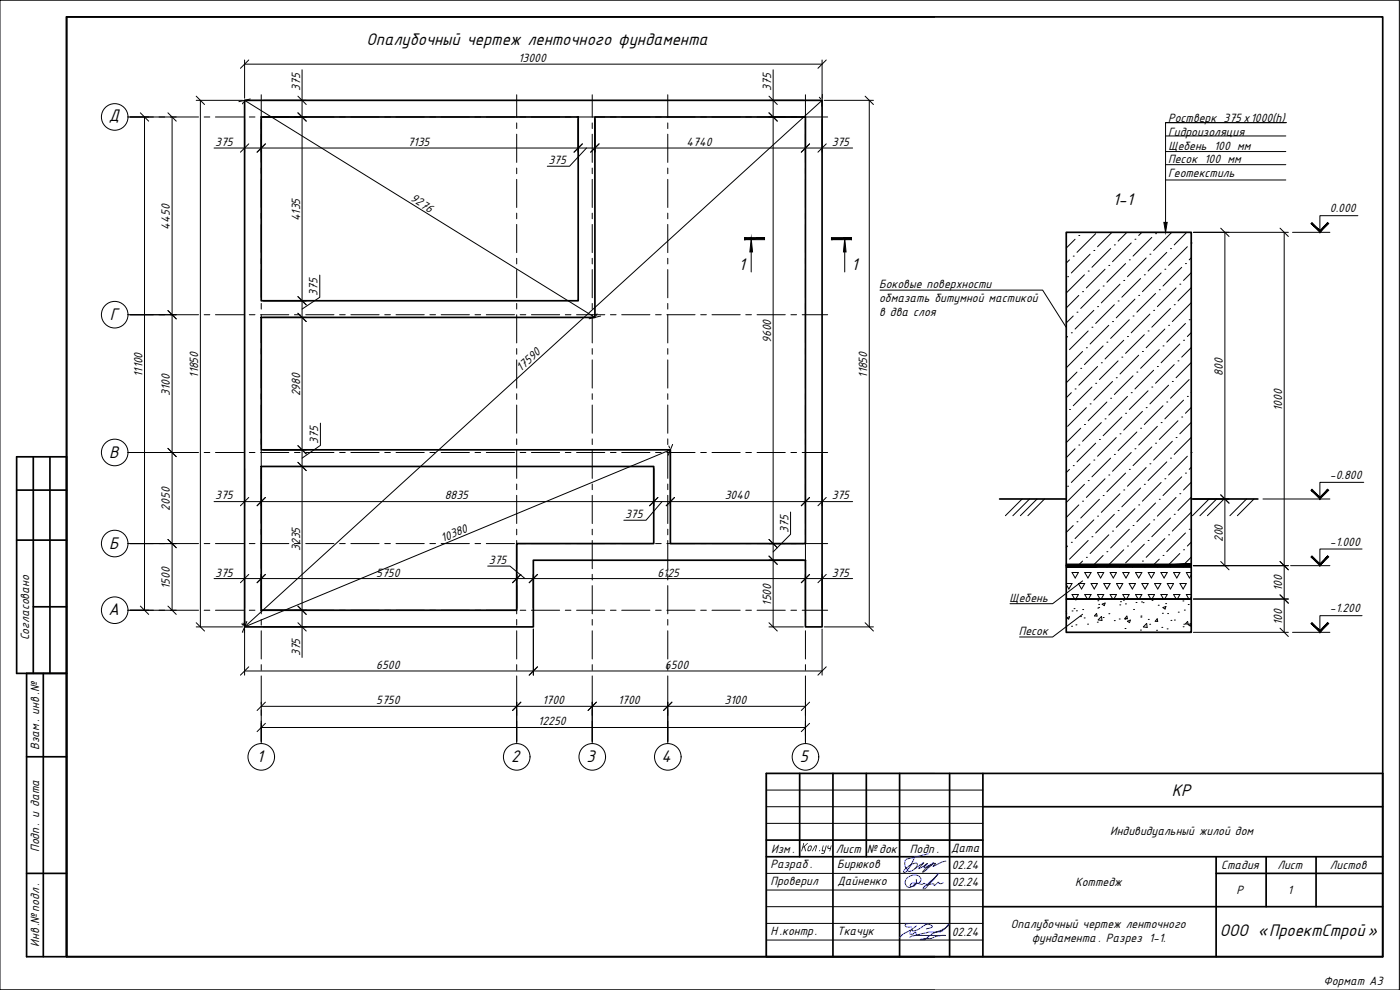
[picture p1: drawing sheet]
<svg xmlns="http://www.w3.org/2000/svg" width="420mm" height="297mm" viewBox="0 0 420 297" stroke-linecap="round" stroke-linejoin="round" font-family="sans-serif">
<g fill="none" stroke="#000" stroke-width=".51">
<path d="M20 5.1h395v281.9h-395zM280.5 5.1h-260.5v281.9h260.5M73.4 30.1h173.3v158h-5v-20h-81.6v20h-86.7zM78.4 35.1h95.1v55.1h-95.1zM320 69.7h37.5v100h-37.5zM78.4 95.2h100.1v-60.1h63.2v128h-40.5v-28.1h-122.8zM5 137.1h15v64.9h-15zM10 137.1v64.9M15 137.1v64.9M78.4 140h117.8v23.1h-41.1v20h-76.7zM5 147.1h15M300 149.7h20"/>
<path d="M357.5 149.7h20M5 162.1h15M320 169.7h37.5v10h-37.5zM320 179.7h37.5v10h-37.5zM10 182.1h10M8 202h12v85h-12zM13 202v85M8 227.1h12M230 232.1h185v54.9h-185zM240 232.1v25M250 232.1v54.9M260 232.1v25"/>
<path d="M270 232.1v54.9M285 232.1v54.9M295 232.1v54.9M230 252.1h65M230 257.1h185M295 242h120M365 257.1v29.9M380 257.1v14.9M395 257.1v14.9M8 262.1h12M295 272h120M365 262.1h50"/>
</g>
<g fill="none" stroke="#000" stroke-width=".3">
<path d="M0 .1h420v296.9h-420zM73.4 18v11.5M73.4 19.2h173.3M74.7 18l-2.5 2.5M246.7 18v11.5M248 18l-2.5 2.5M38.4 35.1h21.2M42.1 33.9l2.5 2.5M43.4 35.1v148M50.4 33.9l2.5 2.5M51.6 35.1v148M58.9 30.1h13.9"/>
<path d="M58.9 28.9l2.5 2.5M60.1 30.1v158M61.3 35.1h1.7M64.7 35.1h8.4M73.1 30.6l-.4 .6M73.4 35.7v10M73.4 30.1l105.1 65.1M74.8 35.1h1.7M75.1 29.7l-3.4 .8M78.2 35.1h22M78.4 28.4v6.8M78.4 35.7v13"/>
<path d="M79 30.1h12.9M89.4 33.9l2.5 2.5M89.4 28.9l2.5 2.5M90.7 20.9v176.4M101.9 35.1h1.7M105.3 35.1h8.5M115.5 35.1h1.7M118.9 35.1h8.4M129 35.1h1.7M132.4 35.1h8.5M142.6 35.1h1.7M145.9 35.1h8.5"/>
<path d="M155.1 28.4v6.8M155.1 36.9v1.7M156.1 35.1h1.7M159.5 35.1h8.5M169.7 35.1h1.6M173 35.1h8.5M173.5 35.7v10M177.7 28.4v6.8M177.7 36.9v1.7M178.5 35.7v10M183.2 35.1h1.7M186.6 35.1h8.5"/>
<path d="M196.7 35.1h1.7M200.1 35.1h8.5M200.4 28.4v6.8M200.4 36.9v1.7M210.3 35.1h1.7M213.7 35.1h8.4M223.8 35.1h1.7M227.2 35.1h21.2M230.8 30.1h10.3M230.8 33.9l2.5 2.5M230.8 28.9l2.5 2.5M232 20.9v167.2"/>
<path d="M241.7 28.4v6.8M241.7 35.7v13M245.9 29.2l.4 .4M246.7 35.7v10M246.7 30.1l-173.3 158 127.8-53.1M246.8 28.3l-.2 3.6M247.4 30.1h14.7M259.6 28.9l2.5 2.5M260.9 30.1v158M349.8 36.8h36.1M386.1 36.8h-36.3v29.9M64.2 44.4h191.7"/>
<path d="M74.7 43.2l-2.5 2.5M78.4 50.4v1.7M78.4 53.8v8.5M79.7 43.2l-2.5 2.5M155.1 40.3v8.4M155.1 50.4v1.7M155.1 53.8v8.5M174.8 43.2l-2.5 2.5M176 44.4l-5.1 5.5h-6.6M177.7 40.3v8.4M177.7 50.4v1.7M177.7 53.8v8.5"/>
<path d="M179.8 43.2l-2.5 2.5M200.4 40.3v8.4M200.4 50.4v1.7M200.4 53.8v8.5M241.7 50.4v1.7M241.7 53.8v8.5M243 43.2l-2.5 2.5M248 43.2l-2.5 2.5M349.8 40.8h36.1M349.8 45.5h36.1M349.8 49.4h36.1M349.8 54h36.1"/>
<path d="M78.4 64v1.6M78.4 67.3v8.5M78.4 77.5v1.7M155.1 64v1.6M155.1 67.3v8.5M155.1 77.5v1.7M177.7 64v1.6M177.7 67.3v8.5M177.7 77.5v1.7M200.4 64v1.6M200.4 67.3v8.5M200.4 77.5v1.7"/>
<path d="M225.4 75.6v6M241.7 64v1.6M241.7 67.3v8.5M241.7 77.5v1.7M253.5 75.6v6M320.2 69.7l-.2 .2M321 78l-1 .9M322.1 76.8h.1M322.6 71.8l-2.6 2.6M323.8 70.7h.1M327.2 76.3l-5.7 5.6M328.3 75.1h.1"/>
<path d="M328.8 70.1l-5.6 5.6M332.8 79.6h.1M333.3 74.6l-5.6 5.6M333.7 69.7l-4.3 4.3M334.4 73.5h.1M337.8 79.1l-5.6 5.6M338.2 69.7l-2.6 2.7M338.9 78h.1M339.5 72.9l-5.6 5.6M340.6 71.8h.1M342.7 69.7l-1 1M344 77.4l-5.6 5.6"/>
<path d="M345.1 76.3h.1M345.7 71.2l-5.7 5.6M346.8 70.1h.1M350.2 75.7l-5.6 5.6M351.3 74.6h.1M351.7 69.7l-5.5 5.4M355.8 79.1h.1M356.2 69.7l-3.8 3.8M356.3 74l-5.6 5.6M357.5 72.9h.1M357.5 77.4l-.6 .6M358.1 69.7h28.6"/>
<path d="M366.4 68.5l2.5 2.5M367.6 69.7v100M384.2 68.5l2.5 2.5M385.4 69.7v120M387.9 69.7h11.2M407.5 64.7h-11.4v5M38.4 94.4h21.2M50.4 93.2l2.5 2.5M61.3 94.4h1.7M64.7 94.4h8.4M74.8 94.4h1.7M78.2 94.4h8.5"/>
<path d="M78.4 80.9v8.5M78.4 91v1.7M78.4 94.4v8.5M79 90.2h12.9M79 95.2h12.9M88.4 94.4h1.7M89.4 89l2.5 2.5M89.4 94l2.5 2.5M91.8 94.4h8.4M96 82.5v6.7l-5.3 3.5M101.9 94.4h1.7M105.3 94.4h8.5"/>
<path d="M115.5 94.4h1.7M118.9 94.4h8.4M129 94.4h1.7M132.4 94.4h8.5M142.6 94.4h1.7M145.9 94.4h8.5M155.1 80.9v8.5M155.1 91v1.7M155.1 94.4v8.5M156.1 94.4h1.7M159.5 94.4h8.5M169.7 94.4h1.6"/>
<path d="M173 94.4h8.5M177.7 80.9v8.5M177.7 91v1.7M177.7 94.4v8.5M179.2 94.2l-.3 .5M180.3 94.8l-3.5 .8M183.2 94.4h1.7M186.6 94.4h8.5M196.7 94.4h1.7M200.1 94.4h8.5M200.4 80.9v8.5M200.4 91v1.7"/>
<path d="M200.4 94.4v8.5M210.3 94.4h1.7M213.7 94.4h8.4M223.8 94.4h1.7M227.2 94.4h8.5M237.4 94.4h1.7M240.7 94.4h7.7M241.7 80.9v8.5M241.7 91v1.7M241.7 94.4v8.5M264.1 87h48.8l7.1 11.2M320.4 83h.1"/>
<path d="M321.5 99.9h.1M322.1 94.8l-2.1 2.1M323.2 93.7h.1M323.8 88.6l-3.8 3.8M324.9 87.5h.1M325.5 82.5l-5.5 5.4M326.6 81.3h.1M326.6 99.3l-5.6 5.6M327.7 98.2h.1M328.3 93.1l-5.7 5.6M329.4 92h.1M329.9 86.9l-5.6 5.6"/>
<path d="M331.1 85.8h.1M331.6 80.8l-5.6 5.6M332.8 97.6l-5.6 5.6M333.9 96.5h.1M334.4 91.4l-5.6 5.7M335.6 90.3h.1M336.1 85.3l-5.6 5.6M337.2 84.1h.1M338.9 95.9l-5.6 5.6M340 94.8h.1M340.6 89.8l-5.6 5.6M341.7 88.6h.1"/>
<path d="M342.3 83.6l-5.6 5.6M343.4 82.5h.1M344.6 99.3h.1M345.1 94.2l-5.6 5.7M346.2 93.1h.1M346.8 88.1l-5.6 5.6M347.9 86.9h.1M348.5 81.9l-5.6 5.6M349.6 80.8h.1M349.6 98.7l-5.6 5.6M350.7 97.6h.1M351.3 92.5l-5.6 5.7"/>
<path d="M352.4 91.4h.1M353 86.4l-5.7 5.6M354.1 85.3h.1M354.6 80.2l-5.6 5.6M355.8 97.1l-5.6 5.6M356.9 95.9h.1M357.5 90.9l-5.7 5.6M357.5 81.8l-2.3 2.3M357.5 86.3l-4 4M357.5 99.8l-1.2 1.2M78.4 104.6v1.7M78.4 108v8.4"/>
<path d="M78.4 118.1v1.7M155.1 104.6v1.7M155.1 108v8.4M155.1 118.1v1.7M177.7 104.6v1.7M177.7 108v8.4M177.7 118.1v1.7M200.4 104.6v1.7M200.4 108v8.4M200.4 118.1v1.7M241.7 104.6v1.7M241.7 108v8.4"/>
<path d="M241.7 118.1v1.7M320.4 101l-.4 .4M321.5 117.8l-1.5 1.5M322.6 116.7h.1M323.2 111.6l-3.2 3.3M324.3 110.5h.1M324.9 105.5l-4.9 4.9M326 104.3h.1M327.7 116.1l-5.6 5.6M328.8 115h.1M329.4 110l-5.6 5.6M330.5 108.8h.1"/>
<path d="M331.1 103.8l-5.6 5.6M332.2 102.7h.1M333.3 119.5h.1M333.9 114.5l-5.6 5.6M335 113.3h.1M335.6 108.3l-5.7 5.6M336.7 107.2h.1M337.2 102.1l-5.6 5.6M338.4 101h.1M338.4 118.9l-5.6 5.7M339.5 117.8h.1M340 112.8l-5.6 5.6"/>
<path d="M341.2 111.6h.1M341.7 106.6l-5.6 5.6M342.9 105.5h.1M343.4 100.4l-5.6 5.6M344.6 117.2l-5.7 5.7M345.7 116.1h.1M346.2 111.1l-5.6 5.6M347.3 110h.1M347.9 104.9l-5.6 5.6M349 103.8h.1M350.7 115.6l-5.6 5.6M351.8 114.5h.1"/>
<path d="M352.4 109.4l-5.6 5.6M353.5 108.3h.1M354.1 103.2l-5.6 5.6M355.2 102.1h.1M356.3 118.9h.1M356.9 113.9l-5.6 5.6M357.5 104.3l-2.9 2.9M357.5 108.8l-4.5 4.5M357.5 117.8h.1M38.4 135.8h21.2M50.4 134.5l2.5 2.5M61.3 135.8h1.7"/>
<path d="M64.7 135.8h8.4M74.8 135.8h1.7M78.2 135.8h8.5M78.4 121.5v8.5M78.4 131.7v1.7M78.4 135.1v22M79 135h12.9M79 140h12.9M88.4 135.8h1.7M89.4 133.7l2.5 2.5M89.4 138.7l2.5 2.5M91.8 135.8h8.4"/>
<path d="M96.2 127v6.6l-5.5 3.9M101.9 135.8h1.7M105.3 135.8h8.5M115.5 135.8h1.7M118.9 135.8h8.4M129 135.8h1.7M132.4 135.8h8.5M142.6 135.8h1.7M145.9 135.8h8.5M155.1 121.5v8.5M155.1 131.7v1.7M155.1 135.1v8.4"/>
<path d="M156.1 135.8h1.7M159.5 135.8h8.5M169.7 135.8h1.6M173 135.8h8.5M177.7 121.5v8.5M177.7 131.7v1.7M177.7 135.1v8.4M183.2 135.8h1.7M186.6 135.8h8.5M196.7 135.8h1.7M200.1 135.8h8.5M200.4 121.5v8.5"/>
<path d="M200.4 131.7v1.7M200.4 135.1v8.4M200.7 133.8l.3 .6M201.2 135.6v16.2M201.9 133.3l-1.4 3.3M210.3 135.8h1.7M213.7 135.8h8.4M223.8 135.8h1.7M227.2 135.8h8.5M237.4 135.8h1.7M240.7 135.8h7.7M241.7 121.5v8.5"/>
<path d="M241.7 131.7v1.7M241.7 135.1v22M246.7 136.4v15.4M321 122.9h.1M322.1 139.7h.1M322.6 134.6l-2.6 2.7M323.8 133.5h.1M324.3 128.5l-4.3 4.3M325.5 127.4h.1M326 122.3l-5.6 5.6M327.2 121.2h.1M327.2 139.2l-5.7 5.6"/>
<path d="M328.3 138h.1M328.8 133l-5.6 5.6M329.9 131.9h.1M330.5 126.8l-5.6 5.6M331.6 125.7h.1M332.2 120.6l-5.6 5.6M333.3 137.5l-5.6 5.6M334.4 136.3h.1M335 131.3l-5.6 5.6M336.1 130.2h.1M336.7 125.1l-5.6 5.6M337.8 124h.1"/>
<path d="M339.5 135.8l-5.6 5.6M340.6 134.6h.1M341.2 129.6l-5.6 5.6M342.3 128.5h.1M342.9 123.4l-5.7 5.6M344 122.3h.1M345.1 139.2h.1M345.7 134.1l-5.7 5.6M346.8 133h.1M347.3 127.9l-5.6 5.6M348.5 126.8h.1M349 121.7l-5.6 5.7"/>
<path d="M350.2 120.6h.1M350.2 138.6l-5.6 5.6M351.3 137.5h.1M351.8 132.4l-5.6 5.6M353 131.3h.1M353.5 126.2l-5.6 5.7M354.6 125.1h.1M355.2 120.1l-5.6 5.6M356.3 136.9l-5.6 5.6M357.5 135.8h.1M357.5 122.3l-1.7 1.7M357.5 126.8l-3.4 3.4"/>
<path d="M357.5 131.2l-5.1 5.1M64.2 150.5h191.7M73.4 140.6v11.2M74.7 149.3l-2.5 2.5M78.4 158.8v1.7M79.7 149.3l-2.5 2.5M155.1 145.2v1.7M155.1 148.6v8.5M155.1 158.8v1.7M177.7 145.2v1.7M177.7 148.6v8.5M177.7 158.8v1.7"/>
<path d="M196.2 140.6v11.2M197.4 149.3l-2.5 2.5M198.7 150.5l-4.8 5.6h-6.7M200.4 145.2v1.7M200.4 148.6v8.5M200.4 158.8v1.7M202.4 149.3l-2.5 2.5M237.3 153.6v6.7l-5.3 5.3M241.7 158.8v1.7M243 149.3l-2.5 2.5M248 149.3l-2.5 2.5M306.7 149.7l-5 5"/>
<path d="M309 149.7l-5 5M311.2 149.7l-5 5M313.5 149.7l-5 5M320.4 145.9h.1M321 140.8l-1 1M322.1 157.7l-2.1 2.1M323.2 156.6h.1M323.8 151.5l-3.8 3.8M324.9 150.4h.1M325.5 145.3l-5.5 5.5M326.6 144.2h.1M328.3 156l-5.7 5.6"/>
<path d="M329.4 154.9h.1M329.9 149.8l-5.6 5.6M331.1 148.7h.1M331.6 143.6l-5.6 5.7M332.8 142.5h.1M333.9 159.3h.1M334.4 154.3l-5.6 5.6M335.6 153.2h.1M336.1 148.1l-5.6 5.6M337.2 147h.1M337.8 142l-5.6 5.6M338.9 140.8h.1"/>
<path d="M338.9 158.8l-5.6 5.6M340 157.7h.1M340.6 152.6l-5.6 5.6M341.7 151.5h.1M342.3 146.4l-5.6 5.7M343.4 145.3h.1M344 140.3l-5.6 5.6M345.1 157.1l-5.6 5.6M346.2 156h.1M346.8 150.9l-5.6 5.7M347.9 149.8h.1M348.5 144.8l-5.6 5.6"/>
<path d="M349.6 143.6h.1M351.3 155.4l-5.6 5.6M352.4 154.3h.1M353 149.3l-5.7 5.6M354.1 148.1h.1M354.6 143.1l-5.6 5.6M355.8 142h.1M355.8 159.9l-5.6 5.6M356.9 158.8h.1M357.5 153.7l-5.7 5.6M357.5 140.2l-.6 .6M357.5 144.7l-2.3 2.3"/>
<path d="M357.5 149.2l-4 4M358.1 149.7h10.8M362.9 149.7l-5 5M365.1 149.7l-5 5M366.4 148.5l2.5 2.5M367.4 149.7l-5 5M374.1 149.7l-5 5M376.3 149.7l-5 5M379 149.7h20.1M409.3 144.7h-13.2v5M38.4 163.1h21.2M50.4 161.8l2.5 2.5"/>
<path d="M61.3 163.1h1.7M64.2 173.6h191.7M64.7 163.1h8.4M73.4 172.3v10.2M74.7 172.3l-2.5 2.5M74.8 163.1h1.7M78.2 163.1h8.5M78.4 162.2v8.4M78.4 172.3v11.9M79.7 172.3l-2.5 2.5M88.4 163.1h1.7M91.8 163.1h8.4"/>
<path d="M101.9 163.1h1.7M105.3 163.1h8.5M115.5 163.1h1.7M118.9 163.1h8.4M129 163.1h1.7M132.4 163.1h8.5M142.6 163.1h1.7M145.9 163.1h8.5M146.4 169.8h6.6l4.6 3.8M155.1 162.2v8.4M155.1 172.3v11.9M156.1 163.1h1.7"/>
<path d="M156.3 172.3l-2.5 2.5M159.5 163.1h8.5M160.1 172.3v10.2M161.3 172.3l-2.5 2.5M169.7 163.1h1.6M173 163.1h8.5M177.7 162.2v8.4M177.7 172.3v1.7M177.7 175.7v8.5M183.2 163.1h1.7M186.6 163.1h8.5M196.7 163.1h1.7"/>
<path d="M200.1 163.1h8.5M200.4 162.2v8.4M200.4 172.3v1.7M200.4 175.7v8.5M210.3 163.1h1.7M213.7 163.1h8.4M223.8 163.1h1.7M227.2 163.1h21.2M230.8 161.8l2.5 2.5M230.8 168.1h10.3M230.8 166.8l2.5 2.5M241.7 162.2v8.4"/>
<path d="M241.7 172.3v11.9M243 172.3l-2.5 2.5M246.7 172.3v10.2M248 172.3l-2.5 2.5M320 175.1h1.7l-.9 1.6-.8-1.3M320.4 163.8l-.4 .5M320.5 169.7l.3 .4 .2-.4M321.5 162.7h.1M321.7 171.8h1.9l-.9 1.6zM322.5 179.7l-.8-1.3h1.9l-.7 1.3M322.7 180h.1M323.6 175.1h1.9l-.9 1.6z"/>
<path d="M324.4 169.7l.2 .4 .2-.4M324.9 168.3l-1.4 1.4M324.9 174.3l-9 6.8h-12.8M325.5 171.8h1.9l-.9 1.6zM326 167.2h.1M326.3 179.7l-.8-1.3h1.9l-.7 1.3M326.6 162.2l-5.6 5.6M327.4 175.1h2l-1 1.6zM327.7 161h.1M328.2 169.7l.2 .4 .2-.4M329.4 171.8h1.9l-1 1.6zM330.1 179.7l-.7-1.3h1.9l-.8 1.3"/>
<path d="M331.1 166.7l-3.1 3M331.3 175.1h1.9l-1 1.6zM332.2 165.5h.1M332.8 160.5l-5.6 5.6M333.2 171.8h1.9l-1 1.6zM333.9 179.7l-.7-1.3h1.9l-.8 1.3M335.1 175.1h1.9l-1 1.6zM335.8 169.7l.2 .4 .3-.4M337 171.8h1.9l-1 1.6zM337.2 165l-5 5.1-.2-.4M337.8 179.7l-.8-1.3h1.9l-.8 1.3M338.4 163.8h.1"/>
<path d="M338.9 175.1h1.9l-1 1.6zM339.6 169.7l.2 .4 .3-.4M340.8 171.8h1.9l-1 1.6zM341.6 179.7l-.8-1.3h1.9l-.8 1.3M341.7 169.5l-.2 .2M342.7 175.1h1.9l-1 1.6zM342.9 168.3h.1M343.4 169.7l.2 .4 .3-.4M343.4 163.3l-5.6 5.6M344.6 162.2h.1M344.6 171.8h1.9l-1 1.6zM345.4 179.7l-.8-1.3h1.9l-.8 1.3"/>
<path d="M346.5 175.1h1.9l-.9 1.6zM347.2 169.7l.3 .4 .2-.4M347.9 167.8l-2 1.9M348.4 171.8h1.9l-.9 1.6zM349 179.8h.1M349 166.7h.1M349.2 179.7l-.8-1.3h1.9l-.8 1.3M349.6 161.6l-5.6 5.6M350.3 175.1h1.9l-.9 1.6zM350.7 160.5h.1M351 169.7l.3 .4 .2-.4M352.2 171.8h1.9l-.9 1.6z"/>
<path d="M353 179.7l-.8-1.3h1.9l-.8 1.3M354.1 166.1l-3.6 3.6M354.1 175.1h1.9l-.9 1.6zM354.8 169.7l.3 .4 .2-.4M355.2 165h.1M357.5 162.7l-1.2 1.1M357.5 167.2l-2.6 2.5M357.5 171.8h-1.5l1 1.6 .5-.9M357.5 179.1l-.4 .6M357.5 178.4h-1.5l.8 1.3M358.1 169.7h28.6M358.1 179.7h28.6"/>
<path d="M366.4 168.5l2.5 2.5M384.2 168.5l2.5 2.5M384.2 178.5l2.5 2.5M387.3 169.7h11.8M408.8 164.7h-12.7v5M38.4 183.1h21.2M42.1 181.8l2.5 2.5M50.4 181.8l2.5 2.5M58.9 188.1h13.9M58.9 186.8l2.5 2.5M61.3 183.1h1.7M64.7 183.1h8.4"/>
<path d="M72.6 187.2l.4 .4M72.9 187l.3 .5M73.4 188.7v13.9M73.5 186.3l-.2 3.6M74.1 186.5l-1.4 3.2M74.8 183.1h1.7M78.2 183.1h22M78.4 185.9v1.7M78.4 189.3v8.4M78.4 199.4v1.7M79 188.1h12.9M89.4 181.8l2.5 2.5"/>
<path d="M89.4 186.8l2.5 2.5M101.9 183.1h1.7M105.3 183.1h8.5M115.5 183.1h1.7M118.9 183.1h8.4M129 183.1h1.7M132.4 183.1h8.5M142.6 183.1h1.7M145.9 183.1h8.5M155.1 185.9v1.7M155.1 189.3v8.4M155.1 199.4v1.7"/>
<path d="M156.1 183.1h1.7M159.5 183.1h8.5M160.1 188.7v13.9M169.7 183.1h1.6M173 183.1h8.5M177.7 185.9v1.7M177.7 189.3v8.4M177.7 199.4v1.7M183.2 183.1h1.7M186.6 183.1h8.5M196.7 183.1h1.7M200.1 183.1h8.5"/>
<path d="M200.4 185.9v1.7M200.4 189.3v8.4M200.4 199.4v1.7M210.3 183.1h1.7M213.7 183.1h8.4M223.8 183.1h1.7M227.2 183.1h8.5M230.8 188.1h10.3M230.8 186.8l2.5 2.5M237.4 183.1h1.7M240.7 183.1h7.7M241.7 185.9v1.7"/>
<path d="M241.7 189.3v8.4M241.7 199.4v1.7M246.7 188.7v13.9M247.4 188.1h14.7M259.6 186.8l2.5 2.5M320 184.1h.1M320 183.4l.1 .7M320.1 185.4l.9-.4-.3 .8zM321.6 187.9h.1M321.7 183.3h.1M322.3 182.6h.1M322.9 187.5h.1"/>
<path d="M323 183.3h.1M324.3 185h.1M324.9 184.3l-9 6.8h-9.9M324.9 182.9h.1M325.4 185.4h.1M326.4 187.3h.1M329.1 184.1l.1 .8-.7-.1zM329.3 186.7h.1M329.5 182.4h.1M329.5 180.2h.1M329.7 182.3h.1M329.7 181.3h.1"/>
<path d="M330.6 185l.1 1.2-1.1-.2zM330.8 181.3l.9-.4-.3 .8zM331.1 185.3h.1M332.8 184.1h.1M334.4 186.2h.1M335.9 185.7h.1M336.1 181.5h.1M336.3 180.5h.1M337.1 180.1h.1M337.6 185.8h.1M337.6 188.6h.1M337.8 181.2h.1"/>
<path d="M337.8 185.6h.1M338.2 184.9l-.6 .7 .7 .1M338.2 184.9l.1 .8M338.3 186.4l.9-.4-.2 .8zM340.2 182.9h.1M340.9 180.8h.1M342.3 189h.1M342.4 185.2h.1M342.4 184.8h.1M342.6 180.6h.1M343 180.8h.1M344.1 187.1l.2 1.2-1.2-.2z"/>
<path d="M344.6 185.9h.1M345 187.3h.1M345.7 180.1h.1M347.1 189.1h.1M347.3 185.7l.1 .8-.7-.1zM347.6 181.6h.1M348.7 188.2h.1M348.8 184h.1M349 182.3l.9-.3-.2 .7zM349.8 181.1h.1M350.3 188.7h.1M350.4 184.1h.1"/>
<path d="M351.4 186.1h.1M352.4 186h.1M353.6 183.7h.1M355 180.3h.1M355.1 188.1h.1M355.3 187.3h.1M355.4 183.1h.1M356.4 186.5l-.6 .7h.8M356.4 186.5l.2 .7M356.6 181.4h.1M356.6 187.4l.9-.3-.3 .7zM357.5 189.3l-.4 .4"/>
<path d="M358.1 189.7h28.6M384.2 188.5l2.5 2.5M387.9 189.7h11.2M408.8 184.7h-12.7v5M73.4 201.3h173.3M74.7 200.1l-2.5 2.5M78.4 202.8v20.3M78.4 218.3h163.3M78.4 211.9h163.3M79.7 217l-2.5 2.5M79.7 210.7l-2.5 2.5M155.1 202.8v20.3"/>
<path d="M156.3 210.7l-2.5 2.5M161.3 200.1l-2.5 2.5M177.7 202.8v20.3M179 210.7l-2.5 2.5M200.4 202.8v20.3M201.7 210.7l-2.6 2.5M241.7 202.8v20.3M243 217l-2.5 2.5M243 210.7l-2.5 2.5M248 200.1l-2.5 2.5M230 237.1h65M280.5 232.1h-50.5v54.9h50.5"/>
<path d="M230 242h65M230 247h65M230 262.1h65M230 267h65M230 272h65M230 277.1h65M0 297h280.5M230 282.1h65"/>
<circle cx="34.4" cy="35.1" r="4"/>
<circle cx="34.4" cy="94.4" r="4"/>
<circle cx="34.4" cy="135.8" r="4"/>
<circle cx="34.4" cy="163.1" r="4"/>
<circle cx="34.4" cy="183.1" r="4"/>
<circle cx="78.4" cy="227.1" r="4"/>
<circle cx="155.1" cy="227.1" r="4"/>
<circle cx="177.7" cy="227.1" r="4"/>
<circle cx="200.4" cy="227.1" r="4"/>
<circle cx="241.7" cy="227.1" r="4"/>
</g>
<g fill="#000" stroke="#000" stroke-width=".3">
<path d="M224.5 71.6l.9-.3v.6zM223.5 71.3l1 .3-1 .3zM225.4 71.6l.4 4h-.8zM253.5 71.6l.4 4h-.8zM253.5 71.3l1 .3-1 .3zM254.5 71.6l1-.3v.6zM349.3 66.7h1l-.5 3z"/>
<path d="M223.5 71.9h5.9v-.6zM223.5 71.3h5.9l-5.9 .6z"/>
<path d="M249.5 71.3v.6l6-.6zM249.5 71.9l6-.6v.6z"/>
<path d="M393.7 66.8l-.2 .3 2.6 2.1zM393.5 67.1l2.6 2.1v.5zM398.5 66.8l-2.4 2.4v.5zM398.5 66.8l.3 .3-2.7 2.6z"/>
<path d="M393.7 146.8l-.2 .3 2.6 2.1zM393.5 147.1l2.6 2.1v.5zM398.5 146.8l-2.4 2.4v.5zM398.5 146.8l.3 .3-2.7 2.6z"/>
<path d="M320 169.2v1l37.5-1zM320 170.2l37.5-1v1z"/>
<path d="M393.7 166.8l-.2 .3 2.6 2.1zM393.5 167.1l2.6 2.1v.5zM398.5 166.8l-2.4 2.4v.5zM398.5 166.8l.3 .3-2.7 2.6z"/>
<path d="M393.7 186.8l-.2 .3 2.6 2.1zM393.5 187.1l2.6 2.1v.5zM398.5 186.8l-2.4 2.4v.5zM398.5 186.8l.3 .3-2.7 2.6z"/>
</g>
<path d="M278.5 256.2l-6.2 1.5a1.8 1.8 0 0 0-.4 2.8l.5 .7a1.11 1.11 0 0 0 1.8-.2l.9-1a.56 .56 0 0 0 .2-.6 .56 .56 0 0 0-.5-.4 5 5 0 0 0-3.6 2.6 .84 .84 0 0 0 1.2-.7l1-1.3 1-2.2M283.9 258.4l-1.1 .2-2.8 1.4 .8-.9a6.1 6.1 0 0 0-3.8 2.4l-.1 .2 3.3-2.8-2.9 1.5 1-1.3-2.6 1.5 1.5-1.8-2.7 1.9M275 263.8a1.53 1.53 0 0 1-1.3 2.2 .45 .45 0 0 1-.6-.3 .45 .45 0 0 1 .4-.6l.5-.2a1.63 1.63 0 0 0 2.4-.8 2.18 2.18 0 0 0-3.7-1 1.58 1.58 0 0 0-1.1 1.9 1.58 1.58 0 0 0 1.9 1.2 2.33 2.33 0 0 1 2.5-1 1.06 1.06 0 0 0 1.3-.2 1.07 1.07 0 0 0 1.8-.4l2.1-1.9 .3-.5-1.4 1.8-2.1 2.2a.62 .62 0 0 1-1 .3l.2-.2a3.9 3.9 0 0 1 3-1.1l.1 .4a.56 .56 0 0 0 .8-.4l.5-.5a.89 .89 0 0 0 1.5 .1M275.1 277.8l-4 2.4-1.1 1.1M277.5 277.6l.3-.4-4-.1a2.17 2.17 0 0 0-2.1 .4 .83 .83 0 0 0 1.3 .7h.5M278 278.7l.3-.1a1.36 1.36 0 0 0 1.5-.7 2.11 2.11 0 0 0-3.3 .3l-1.1 .8a1.22 1.22 0 0 1-1.7 0v-.3a.92 .92 0 0 0-.3 1.6l1.5-.5a.46 .46 0 0 0 0 .5 .46 .46 0 0 0 .6 .1l1.5-.3a12.4 12.4 0 0 1 5-.5l.9-.4 2-1.8-.4 .1a5.9 5.9 0 0 1-4 2.3l-2.1 1.4a1.84 1.84 0 0 1-2.2 .7l1.6-.3a4.1 4.1 0 0 0 3.1-.6l2.9-.3h-9l-.9 .1-.9 .4" fill="none" stroke="#0000fa" stroke-width=".3"/>
<g font-size="5.6">
<text x="110" y="13.6">Опалубочный чертеж ленточного фундамента</text>
<text x="32.7" y="36.4">Д</text>
<text x="334" y="61.5">1-1</text>
<text x="221.7" y="81.1">1</text>
<text x="255.5" y="81.1">1</text>
<text x="32.9" y="96">Г</text>
<text x="32.8" y="137.3">В</text>
<text x="32.8" y="164.7">Б</text>
<text x="32.6" y="184.7">А</text>
<text x="77.1" y="228.7">1</text>
<text x="153.4" y="228.7">2</text>
<text x="176" y="228.7">3</text>
<text x="198.5" y="228.7">4</text>
<text x="240.1" y="228.7">5</text>
<text x="351.7" y="238.8">КР</text>
<text x="366.1" y="280.8">ООО «ПроектСтрой »</text>
</g>
<g font-size="4">
<text x="155.6" y="18.6">13000</text>
<text x="90" y="27.2" transform="rotate(-90 90 27.2)">375</text>
<text x="231.4" y="27.2" transform="rotate(-90 231.4 27.2)">375</text>
<text x="350.5" y="36.5">Ростверк 375 х1000(h)</text>
<text x="350.5" y="40.7">Гидроизоляция</text>
<text x="64.6" y="43.8">375</text>
<text x="122.4" y="43.8">7135</text>
<text x="206" y="43.8">4740</text>
<text x="249.6" y="43.8">375</text>
<text x="350.7" y="44.9">Щебень 100 мм</text>
<text x="164.6" y="49.3">375</text>
<text x="350.5" y="49.1">Песок 100 мм</text>
<text x="350.5" y="53.2">Геотекстиль</text>
<text x="123" y="60.1" transform="rotate(32 123 60.1)">9276</text>
<text x="399.1" y="63.7">0.000</text>
<text x="51" y="68.9" transform="rotate(-90 51 68.9)">4450</text>
<text x="90" y="66.4" transform="rotate(-90 90 66.4)">4135</text>
<text x="95.3" y="88.8" transform="rotate(-90 95.3 88.8)">375</text>
<text x="263.8" y="86.5">Боковые поверхности</text>
<text x="263.8" y="90.7">обмазать битумной мастикой</text>
<text x="263.8" y="94.9">в два слоя</text>
<text x="231.4" y="102.9" transform="rotate(-90 231.4 102.9)">9600</text>
<text x="42.8" y="113.1" transform="rotate(-90 42.8 113.1)">11100</text>
<text x="59.5" y="113.3" transform="rotate(-90 59.5 113.3)">11850</text>
<text x="156.4" y="111.6" transform="rotate(-42 156.4 111.6)">17590</text>
<text x="260.2" y="113.3" transform="rotate(-90 260.2 113.3)">11850</text>
<text x="367" y="112.7" transform="rotate(-90 367 112.7)">800</text>
<text x="51" y="118.7" transform="rotate(-90 51 118.7)">3100</text>
<text x="90" y="118.9" transform="rotate(-90 90 118.9)">2980</text>
<text x="384.8" y="123.3" transform="rotate(-90 384.8 123.3)">1000</text>
<text x="95.5" y="133.3" transform="rotate(-90 95.5 133.3)">375</text>
<text x="399.1" y="143.7">-0.800</text>
<text x="64.6" y="149.9">375</text>
<text x="133.5" y="149.9">8835</text>
<text x="217.5" y="149.9">3040</text>
<text x="249.6" y="149.9">375</text>
<text x="51" y="153.3" transform="rotate(-90 51 153.3)">2050</text>
<text x="187.6" y="155.5">375</text>
<text x="236.6" y="159.9" transform="rotate(-90 236.6 159.9)">375</text>
<text x="90" y="165.4" transform="rotate(-90 90 165.4)">3235</text>
<text x="132.9" y="162.7" transform="rotate(-22 132.9 162.7)">10380</text>
<text x="367" y="162.7" transform="rotate(-90 367 162.7)">200</text>
<text x="399.1" y="163.7">-1.000</text>
<text x="64.6" y="173">375</text>
<text x="112.9" y="173">5750</text>
<text x="146.7" y="169.2">375</text>
<text x="197.3" y="173">6125</text>
<text x="249.6" y="173">375</text>
<text x="51" y="176.7" transform="rotate(-90 51 176.7)">1500</text>
<text x="384.8" y="177.4" transform="rotate(-90 384.8 177.4)">100</text>
<text x="231.4" y="181.7" transform="rotate(-90 231.4 181.7)">1500</text>
<text x="303" y="180.6">Щебень</text>
<text x="399.1" y="183.7">-1.200</text>
<text x="305.7" y="190.6">Песок</text>
<text x="384.8" y="187.4" transform="rotate(-90 384.8 187.4)">100</text>
<text x="8.7" y="192.1" transform="rotate(-90 8.7 192.1)">Согласовано</text>
<text x="90" y="196.9" transform="rotate(-90 90 196.9)">375</text>
<text x="112.9" y="200.7">6500</text>
<text x="199.6" y="200.7">6500</text>
<text x="112.9" y="211.3">5750</text>
<text x="162.8" y="211.3">1700</text>
<text x="185.5" y="211.3">1700</text>
<text x="217.5" y="211.3">3100</text>
<text x="161.5" y="217.6">12250</text>
<text x="11.7" y="225.1" transform="rotate(-90 11.7 225.1)">Взам. инв .№</text>
<text x="333.1" y="250.4">Индивидуальный жилой дом</text>
<text x="11.7" y="255.6" transform="rotate(-90 11.7 255.6)">Подп. и дата</text>
<text x="231.4" y="255.8">Изм.</text>
<text x="240.2" y="255.4">Кол .уч</text>
<text x="250.9" y="255.8">Лист</text>
<text x="260.2" y="255.8">№ док</text>
<text x="273.1" y="255.8">Подп.</text>
<text x="285.5" y="255.6">Дата</text>
<text x="231.2" y="260.4">Разраб .</text>
<text x="251.2" y="260.4">Бирюков</text>
<text x="285.6" y="260.8">02.24</text>
<text x="366.5" y="260.8">Стадия</text>
<text x="383.4" y="260.8">Лист</text>
<text x="399.1" y="260.8">Листов</text>
<text x="231.2" y="265.4">Проверил</text>
<text x="251.3" y="265.6">Дайненко</text>
<text x="285.6" y="265.8">02.24</text>
<text x="322.6" y="265.8">Коттедж</text>
<text x="371.1" y="268.3">Р</text>
<text x="386.5" y="268.3">1</text>
<text x="231.2" y="280.4">Н .контр.</text>
<text x="251.2" y="280.4">Ткачук</text>
<text x="285.6" y="280.8">02.24</text>
<text x="303.4" y="278.3">Опалубочный чертеж ленточного</text>
<text x="11.7" y="284.1" transform="rotate(-90 11.7 284.1)">Инв .№подл .</text>
<text x="309.6" y="282.5">фундамента . Разрез 1-1.</text>
<text x="397.2" y="295.7">Формат А3</text>
</g>
</svg>
